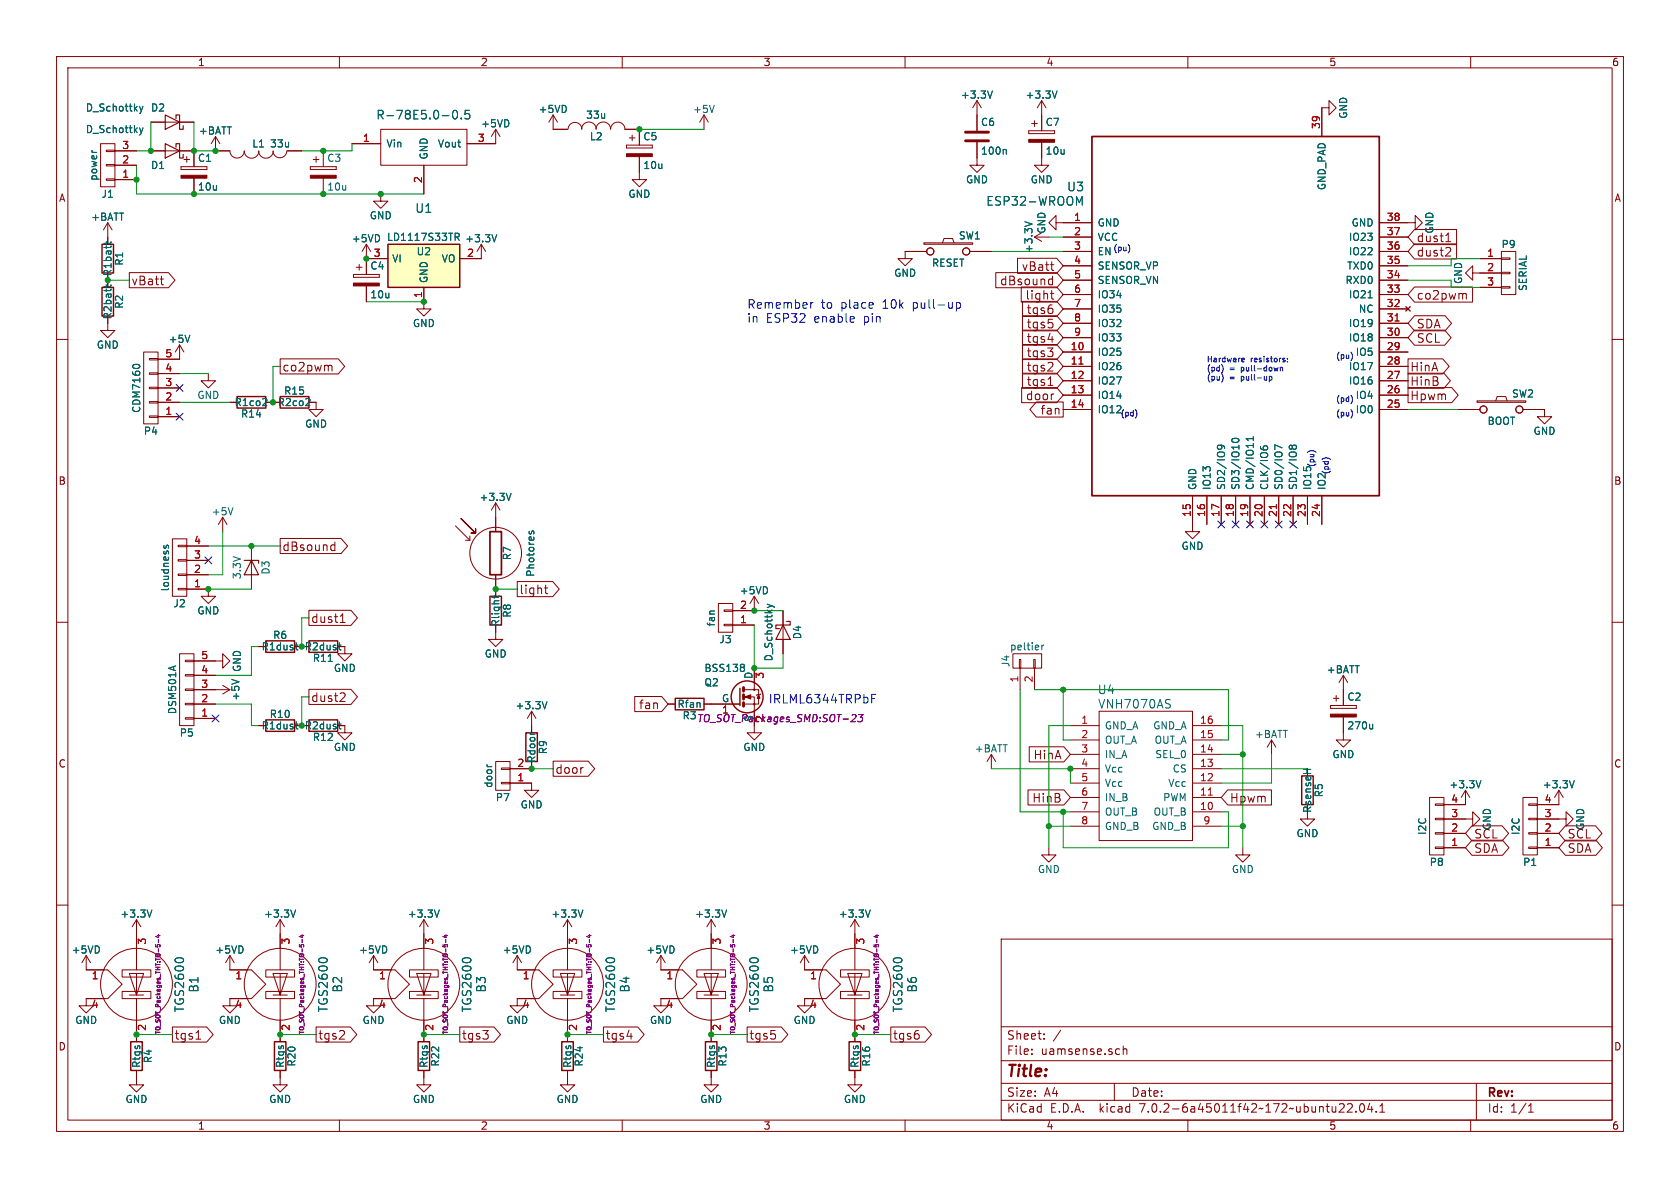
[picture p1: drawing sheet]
<svg xmlns="http://www.w3.org/2000/svg" width="297mm" height="210mm" viewBox="0 0 297 210" stroke-linecap="round" stroke-linejoin="round" font-family="sans-serif">
<g fill="none" stroke="#840000" stroke-width=".18">
<path d="M10 10h277v190h-277zM12 12h273v186h-273zM60 10v2M110 10v2M160 10v2M172.7 17.8v5.3M172.7 17.8l-.7 1.3M172.7 17.8l.8 1.3M184.1 17.8l-.7 1.3M184.1 17.8v5.3M184.1 17.8l.8 1.3M210 10v2"/>
<path d="M234.9 19.1v1.2l1.3-1.2-1.3-1.3v1.3h-1.2v5M260 10v2M17.8 25.4h2.5v7.6h-2.5zM18.8 26.5h1.5v.3h-1.5zM18.8 29.1h1.5v.2h-1.5zM18.8 31.6h1.5v.3h-1.5zM19 39.4v3.8M19 39.4l-.7 1.2M19 39.4l.8 1.2M20.3 26.7h3.8M20.3 31.8h3.8M20.3 29.2h3.8"/>
<path d="M26.7 21.6h7.6M26.7 26.7h7.6v2.8M32 29.5v.5zM32 30h4.6zM32 29.5h4.6zM32.5 28.2h1M33 27.7v1M34.3 31.5v2.8M36.6 29.5v.5zM38.1 24.1l-.8 1.3M38.1 24.1v2.6h2.5M38.1 24.1l.8 1.3"/>
<path d="M40.7 26.7a1.26 1.26 0 0 0 1.2 1.2 1.26 1.26 0 0 0 1.3-1.2M43.2 26.7a1.28 1.28 0 0 0 1.3 1.3 1.28 1.28 0 0 0 1.3-1.3M45.7 26.7a1.28 1.28 0 0 0 1.3 1.3 1.28 1.28 0 0 0 1.3-1.3 1.19 1.19 0 0 0 1.2 1.2 1.19 1.19 0 0 0 1.2-1.2M50.8 26.7h2.5M54.9 29.5v.5zM54.9 30h4.5zM54.9 29.5h4.5zM55.4 28.2h1M55.9 27.7v1M57.1 26.7v2.8M57.1 31.5v2.8M59.4 29.5v.5z"/>
<path d="M62.2 25.4h5.1M67.3 22.9h15.2v6.3h-15.2zM67.3 34.3v1.3h1.3l-1.3 1.2-1.3-1.2h1.3M74.9 29.2v5.1M87.6 22.9v2.5h-5.1M87.6 22.9l-.7 1.2M87.6 22.9l.8 1.2M97.8 20.3v2.6h2.5M97.8 20.3l-.8 1.3M97.8 20.3l.8 1.3M100.4 22.8a1.21 1.21 0 0 1 1.2-1.2 1.21 1.21 0 0 1 1.2 1.2M102.8 22.8a1.27 1.27 0 0 1 1.3-1.2 1.27 1.27 0 0 1 1.3 1.2 1.3 1.3 0 0 1 1.3-1.2 1.3 1.3 0 0 1 1.2 1.2 1.26 1.26 0 0 1 1.3-1.2 1.26 1.26 0 0 1 1.3 1.2"/>
<path d="M110.5 22.9h2.5v2.8M110.7 25.7v.5zM110.7 26.2h4.6zM110.7 25.7h4.6zM111.3 24.4h1M111.8 23.9v1M113 27.7v4.1h1.3l-1.3 1.2-1.2-1.2h1.2M115.3 25.7v.5zM124.5 20.3l-.8 1.3M124.5 20.3v2.6M124.5 20.3l.7 1.3M172.7 25.1v4.1h1.3l-1.3 1.3-1.3-1.3h1.3"/>
<path d="M181.9 23.1v.5zM181.9 23.6h4.5zM181.9 23.1h4.5zM182.4 21.8h1M182.9 21.3v1.1M184.1 25.1v4.1h1.3l-1.3 1.3-1.2-1.3h1.2M186.4 23.1v.5zM186.7 39.4v-1.3l-1.3 1.3 1.3 1.2v-1.2h6.3M243.8 39.4h6.4v-1.3l1.3 1.3-1.3 1.2v-1.2M10 60h2M19 55.9v2.5h1.3l-1.3 1.3-1.2-1.3h1.2M19 48.3v2.5"/>
<path d="M22.9 48.2h6.9l1.1 1.3-1.1 1.4h-6.9zM28.3 49.3h.6M28.8 50.3h.1M62.5 48.5v.5zM62.5 49h4.6zM62.5 48.5h4.6zM63 47.2h1M63.5 46.7v1.1M64.8 43.2l-.8 1.3M64.8 43.2v5.3M64.8 50.5v2.8M64.8 43.2l.7 1.3"/>
<path d="M64.8 45.7h3.8M67.1 48.5v.5zM74.9 50.8v3.8h1.3l-1.3 1.3-1.2-1.3h1.2M85.1 43.2v2.5h-3.8M85.1 43.2l-.8 1.3M85.1 43.2l.8 1.3M163.3 42.9h8.7v.3h-8.7zM163.8 44.5h-3.8v1.2h1.3l-1.3 1.3-1.3-1.3h1.3M166.6 42.9l.3-.7h1.5l.3 .7M171.4 44.5h3.9M176 48.2h10.8l1.2 1.3-1.2 1.4h-10.8zM179.9 45.7h6.9l1.2 1.3-1.2 1.3h-6.9z"/>
<path d="M180.5 50.7h6.3l1.2 1.4-1.2 1.3h-6.3zM180.8 53.3h6l1.2 1.3-1.2 1.3h-6zM180.8 55.8h6l1.2 1.4-1.2 1.3h-6zM180.8 58.4h6l1.2 1.3-1.2 1.3h-6zM182.9 41.9h2.5M182.9 41.9l1.2 .8M184.1 41.1l-1.2 .8M185.3 60h.9M185.6 49.3l.5 .1M185.7 51.9h.6M185.7 46.8h.6M185.9 51.4v1.3l.4 .2"/>
<path d="M186 47.7l.3 .1M186.1 50.3h-.5M186.1 48.8v1.5M186.1 54.6v.7M186.1 57.2v.6M188 44.5h5M188 41.9h5M188 59.7h5M188 57.2h5M188 54.6h5M188 52.1h5M188 49.5h5"/>
<path d="M188 47h5M243.8 44.5h5.1M243.8 41.9h5.1M243.8 59.7h5.1M243.8 57.2h5.1M243.8 54.6h5.1M243.8 52.1h5.1M243.8 49.5h5.1M243.8 47h5.1M248.5 54.2l.8 .8M249.3 54.2l-.8 .8M250.1 43.1h7.4v2.7h-7.4l-1.2-1.3z"/>
<path d="M250.1 55.8h5.4l1.1 1.4-1.1 1.3h-5.4l-1.2-1.3zM250.1 40.6h7.4v2.6h-7.4l-1.2-1.3zM250.1 50.7h10.2v2.7h-10.2l-1.2-1.3zM250.1 58.4h5.3l1.1 1.3-1.1 1.3h-5.3l-1.2-1.3zM255.6 42.7h.9M255.9 41.4l.1-.2v1.5M256.2 43.7l.3 .3-.1 .4-.9 .9h1M258.8 51.9h.4v.2v.8M260.3 48.3v-1.3l-1.2 1.3 1.2 1.2v-1.2h5.1M261.6 45.7h3.8M261.6 50.8h3.8M265.4 50.7h1.6v.2h-1.6z"/>
<path d="M265.4 48.1h1.6v.3h-1.6zM265.4 45.6h1.6v.2h-1.6zM265.4 44.5h2.6v7.6h-2.6zM285 60h2M25.4 62.2h2.5v12.7h-2.5zM26.4 63.4h1.5v.2h-1.5zM26.4 65.9h1.5v.3h-1.5zM26.4 68.5h1.5v.2h-1.5zM26.4 71h1.5v.2h-1.5zM26.4 73.5h1.5v.3h-1.5zM27.9 73.7h3.8M27.9 71.1h3.8"/>
<path d="M27.9 68.6h3.8M27.9 66h3.8M31.7 61v2.5h-3.8M31.7 61l-.7 1.2M31.7 61l.8 1.2M36.8 66v1.3h1.3l-1.3 1.3-1.2-1.3h1.2M40.6 71.1h1.3M47 71.1h2.5M49.5 63.4h10.3l1.1 1.4-1.1 1.3h-10.3zM54.6 71.1h1.3v1.3h1.2l-1.2 1.3-1.3-1.3h1.3M58.3 64.6h.2l.2 .2v.8M180.6 68.5h6.2l1.2 1.4-1.2 1.3h-6.2z"/>
<path d="M180.8 66h6l1.2 1.3-1.2 1.3h-6zM180.8 63.4h6l1.2 1.4-1.2 1.3h-6zM180.8 60.9h6l1.2 1.3-1.2 1.4h-6zM183.2 71.1h4.8v2.6h-4.8l-1.1-1.3zM185.2 65.6h.9M185.2 61.5h.9l-.5 .6M185.3 68.1h.8M186.1 64.2v.5M186.1 62.2v.7M186.1 69.6h.2M188 62.2h5M188 64.8h5"/>
<path d="M188 67.3h5M188 69.9h5M188 72.4h5M243.8 62.2h5.1M243.8 64.8h5.1M243.8 67.3h5.1M243.8 69.9h5.1M243.8 72.4h5.1M248.9 66h6.4l1.1 1.3-1.1 1.3h-6.4zM248.9 68.5h7.7l1.2 1.4-1.2 1.3h-7.7zM248.9 63.4h6.2l1.1 1.4-1.1 1.3h-6.2zM257.8 72.4h3.8"/>
<path d="M261.1 70.9h8.6v.2h-8.6zM264.4 70.9l.3-.8h1.5l.2 .8M269.2 72.4h3.8v1.3h1.3l-1.3 1.2-1.2-1.2h1.2M30.5 95.3h2.5v10.1h-2.5zM31.5 96.4h1.5v.2h-1.5zM31.5 98.9h1.5v.3h-1.5zM33 99.1h3.8M33 96.5h3.8M39.4 91.4l-.8 1.3M39.4 91.4v2.6M39.4 91.4l.7 1.3M44.4 96.5v7.6"/>
<path d="M49.5 95.2h10.8l1.1 1.3-1.1 1.4h-10.8zM58.8 96.3l.4 .1M59.2 95.8v1.5M59.2 97.3h-.4M80.5 93l2.6 2.5M81.5 91.7l2.6 2.5M82.3 95.5h.8M83.1 94.7v.8M83.3 94.2h.8M84.1 93.5v.7M87.6 88.9v5.1M87.6 88.9l-.7 1.3"/>
<path d="M87.6 88.9l.8 1.3M210.8 87.6v6.4h1.3l-1.3 1.3-1.3-1.3h1.3M213.4 87.6v5.1M215.9 87.6v5.1M218.4 87.6v5.1M221 87.6v5.1M223.5 87.6v5.1M226.1 87.6v5.1M228.6 87.6v5.1M231.1 87.6v5.1M233.7 87.6v5.1M10 110h2"/>
<path d="M31.5 101.5h1.5v.2h-1.5zM31.5 104h1.5v.3h-1.5zM31.7 115.6h2.6v12.7h-2.6zM32.8 116.7h1.5v.3h-1.5zM32.8 119.3h1.5v.2h-1.5zM33 104.1h3.8v1.3h1.3l-1.3 1.3-1.2-1.3h1.2M33 101.6h3.8M34.3 116.8h5.1v-1.2l1.2 1.2-1.2 1.3v-1.3M34.3 119.4h3.8M45.7 114.3h1.3M52.1 114.3h2.5M54.6 107.9h7.4l1.2 1.3-1.2 1.4h-7.4z"/>
<path d="M59.7 114.3h1.3v1.3h1.2l-1.2 1.2-1.3-1.2h1.3M60.1 110h.9M60.4 108.7l.2-.2v1.5M87.6 110.5v2.5h1.3l-1.3 1.3-1.2-1.3h1.2M87.6 101.6v3.8M91.4 102.8h6.3l1.2 1.3-1.2 1.4h-6.3zM96.2 103.9h.6M96.5 103.4v1.3l.3 .3M127 106.7h2.5v5.1h-2.5zM128 107.8h1.5v.3h-1.5zM128 110.4h1.5v.2h-1.5zM129.5 110.5h3.8"/>
<path d="M133.3 118.1v3.8h-1.7M133.3 105.4v2.6h-3.8M133.3 105.4l-.7 1.3M133.3 105.4l.8 1.3M138.4 108v7.6M179.1 115.6h5v2.5h-5zM180.2 116.6h.3v1.5h-.3zM180.3 118.1v3.8M182.8 116.6h.2v1.5h-.2zM182.9 118.1v3.8M237.5 119.4v5.3M237.5 119.4l-.8 1.3"/>
<path d="M237.5 119.4l.8 1.3M285 110h2M32.8 121.8h1.5v.2h-1.5zM32.8 124.3h1.5v.3h-1.5zM32.8 126.9h1.5v.2h-1.5zM34.3 121.9h6.3M34.3 127h3.8M34.3 124.5h3.8M39.4 121.2l1.2 .7M40.6 121.9l-1.2 .8M45.7 128.3h1.3M52.1 128.3h2.5"/>
<path d="M54.6 121.9h7.4l1.2 1.3-1.2 1.3h-7.4zM59.7 128.3h1.3v1.2h1.2l-1.2 1.3-1.3-1.3h1.3M60.7 122.5l.3 .3-.1 .3-.8 .9h.9M87.6 134.6h2.6v5.1h-2.6zM88.6 135.8h1.6v.2h-1.6zM88.6 138.3h1.6v.3h-1.6zM90.2 138.4h3.8v1.3h1.2l-1.2 1.3-1.3-1.3h1.3M94 125.7v3.8M94 134.6v1.3h-3.8M94 125.7l-.8 1.3M94 125.7l.7 1.3M97.8 134.6h6.2l1.1 1.3-1.1 1.3h-6.2z"/>
<path d="M112.2 123.1h4.8l1.1 1.4-1.1 1.3h-4.8zM118.1 124.5h1.3M124.5 124.5h6.3M131.6 124.5h1.7v5h1.3l-1.3 1.3-1.2-1.3h1.2M133.3 121.9h.8v2.6h-.8v-1.3h-1.7M134.5 122.7l-.8 .2M175.3 133.4l-.8 1.2M175.3 133.4v2.5M175.3 133.4l.7 1.2M181.7 139.6h6.4l1.1 1.4-1.1 1.3h-6.4zM182 132h6.1l1.1 1.4-1.1 1.3h-6.1zM189.2 128.3h5.1"/>
<path d="M189.2 138.4h5.1M189.2 135.9h5.1M189.2 133.4h5.1M189.2 130.8h5.1M194.3 125.7h16.5v22.9h-16.5zM210.8 128.3h5.1M210.8 138.4h5.1M210.8 135.9h5.1M210.8 133.4h5.1M210.8 130.8h5.1M217 139.6h7.8v2.7h-7.8l-1.1-1.3zM224.8 130.8l-.8 1.3"/>
<path d="M224.8 130.8v2.6M224.8 130.8l.8 1.3M231.1 135.9v1.3M235.2 124.7v.5zM235.2 125.2h4.6zM235.2 124.7h4.6zM235.7 123.4h1M236.2 122.9v1.1M237.5 126.7v4.1h1.3l-1.3 1.3-1.3-1.3h1.3M239.8 124.7v.5zM259.1 139.7v2.5h-3.8M259.1 139.7l-.8 1.3"/>
<path d="M259.1 139.7l.7 1.3M275.6 139.7v2.5h-3.8M275.6 139.7l-.8 1.3M275.6 139.7l.8 1.3M10 160h2M185.4 149.9v1.2h1.3l-1.3 1.3-1.3-1.3h1.3M189.2 143.5h5.1M189.2 141h5.1M189.2 146.1h5.1M210.8 143.5h5.1M210.8 141h5.1M210.8 146.1h5.1"/>
<path d="M219.7 149.9v1.2h1.3l-1.3 1.3-1.3-1.3h1.3M231.1 143.5v1.3h1.3l-1.3 1.3-1.2-1.3h1.2M252.7 141h2.6v10.1h-2.6zM253.7 142.1h1.6v.3h-1.6zM253.7 144.7h1.6v.2h-1.6zM253.7 147.2h1.6v.2h-1.6zM253.7 149.7h1.6v.3h-1.6zM255.3 144.8h5v-1.3l1.3 1.3-1.3 1.3v-1.3M255.3 149.9h3.8M255.3 147.3h3.8M260.2 146h5.4l1.1 1.3-1.1 1.4h-5.4l-1.1-1.4zM260.2 148.5h5.4l1.2 1.4-1.2 1.3h-5.4l-1.1-1.3z"/>
<path d="M269.2 141h2.6v10.1h-2.6zM270.3 142.1h1.5v.3h-1.5zM270.3 144.7h1.5v.2h-1.5zM270.3 147.2h1.5v.2h-1.5zM270.3 149.7h1.5v.3h-1.5zM271.8 144.8h5.1v-1.3l1.2 1.3-1.2 1.3v-1.3M271.8 149.9h3.8M271.8 147.3h3.8M276.7 146h5.4l1.1 1.3-1.1 1.4h-5.4l-1.1-1.4zM276.7 148.5h5.4l1.2 1.4-1.2 1.3h-5.4l-1.1-1.3zM285 160h2M15.2 168.9v2.6h3.8l2.6 2.5-2.6 2.5h-3.8v1.3h1.3l-1.3 1.3-1.2-1.3h1.2"/>
<path d="M15.2 168.9l-.7 1.3M15.2 168.9l.8 1.3M21.6 171.5h5.1v1.2h-5.1zM21.6 175.3h5.1v1.2h-5.1zM22.9 175.9h2.5M24.1 172.1v3.8l-1.2-3.8h2.5l-1.3 3.8M24.1 162.6v8.9M24.1 176.5v7.7M24.1 162.6l-.7 1.2M24.1 162.6l.8 1.2M40.6 168.9v2.6h3.8l2.6 2.5-2.6 2.5h-3.8v1.3h1.3l-1.3 1.3-1.2-1.3h1.2M40.6 168.9l-.7 1.3"/>
<path d="M40.6 168.9l.8 1.3M47 171.5h5.1v1.2h-5.1zM47 175.3h5.1v1.2h-5.1zM48.3 175.9h2.5M49.5 172.1v3.8l-1.2-3.8h2.5l-1.3 3.8M49.5 162.6v8.9M49.5 176.5v7.7M49.5 162.6l-.7 1.2M49.5 162.6l.8 1.2M66 168.9v2.6h3.8l2.6 2.5-2.6 2.5h-3.8v1.3h1.3l-1.3 1.3-1.2-1.3h1.2M66 168.9l-.7 1.3M66 168.9l.8 1.3"/>
<path d="M72.4 171.5h5.1v1.2h-5.1zM72.4 175.3h5.1v1.2h-5.1zM73.7 175.9h2.5M74.9 172.1v3.8l-1.2-3.8h2.5l-1.3 3.8M74.9 162.6v8.9M74.9 176.5v7.7M74.9 162.6l-.7 1.2M74.9 162.6l.8 1.2M91.4 168.9v2.6h3.8l2.6 2.5-2.6 2.5h-3.8v1.3h1.3l-1.3 1.3-1.2-1.3h1.2M91.4 168.9l-.7 1.3M91.4 168.9l.8 1.3M97.8 171.5h5.1v1.2h-5.1z"/>
<path d="M97.8 175.3h5.1v1.2h-5.1zM99.1 175.9h2.5M100.3 172.1v3.8l-1.2-3.8h2.5l-1.3 3.8M100.3 162.6v8.9M100.3 176.5v7.7M100.3 162.6l-.7 1.2M100.3 162.6l.8 1.2M116.8 168.9v2.6h3.8l2.6 2.5-2.6 2.5h-3.8v1.3h1.3l-1.3 1.3-1.2-1.3h1.2M116.8 168.9l-.7 1.3M116.8 168.9l.8 1.3M123.2 171.5h5.1v1.2h-5.1zM123.2 175.3h5.1v1.2h-5.1z"/>
<path d="M124.5 175.9h2.5M125.7 172.1v3.8l-1.2-3.8h2.5l-1.3 3.8M125.7 162.6v8.9M125.7 176.5v7.7M125.7 162.6l-.7 1.2M125.7 162.6l.8 1.2M142.2 168.9v2.6h3.8l2.6 2.5-2.6 2.5h-3.8v1.3h1.3l-1.3 1.3-1.2-1.3h1.2M142.2 168.9l-.7 1.3M142.2 168.9l.8 1.3M148.6 171.5h5.1v1.2h-5.1zM148.6 175.3h5.1v1.2h-5.1zM149.9 175.9h2.5"/>
<path d="M151.1 172.1v3.8l-1.2-3.8h2.5l-1.3 3.8M151.1 162.6v8.9M151.1 176.5v7.7M151.1 162.6l-.7 1.2M151.1 162.6l.8 1.2M177 166h108v32h-108zM24.1 189.2v2.6h1.3l-1.3 1.2-1.2-1.2h1.2M30.5 181.5h6l1.2 1.4-1.2 1.3h-6zM34.6 183.7h.9M49.5 189.2v2.6h1.3l-1.3 1.2-1.2-1.2h1.2M55.9 181.5h6l1.2 1.4-1.2 1.3h-6zM60 198v2"/>
<path d="M74.9 189.2v2.6h1.3l-1.3 1.2-1.2-1.2h1.2M81.3 181.5h6l1.2 1.4-1.2 1.3h-6zM100.3 189.2v2.6h1.3l-1.3 1.2-1.2-1.2h1.2M106.7 181.5h6l1.2 1.4-1.2 1.3h-6zM110 198v2M110.8 183.2h1M125.7 189.2v2.6h1.3l-1.3 1.2-1.2-1.2h1.2M132.1 181.5h6l1.2 1.4-1.2 1.3h-6zM151.1 189.2v2.6h1.3l-1.3 1.2-1.2-1.2h1.2M157.5 181.5h6l1.2 1.4-1.2 1.3h-6zM160 198v2M177 194.5h108"/>
<path d="M177 191.5h108M177 187.5h108M177 181.5h108M182.4 186.3v.1M182.4 185.5v.1M184.6 183.6v.1M184.6 182.8v.1M197 191.5v3M198.6 184.9v1.5M198.6 185.5l.2-.1 .3 .1 .1 .9M210 198v2M237.5 195.2l.1 .2v.3l-.9 .9h.9"/>
<path d="M238.2 195.2l.6-.1 .2 .1 .1 .3-1 1.1h1M239.7 196.5v.1M240.5 195.2l.2-.1a.81 .81 0 0 1 .6 .6 .81 .81 0 0 1-.3 .8l-.1 .1a.81 .81 0 0 1-.4-1.4zM242.1 195l-.3 1.1h.9M242.5 195.6v1M243.3 196.5v.1M243.9 196.6h.9M243.9 195.5l.5-.4v1.5M260 198v2M261 191.5v6.5M270.2 196.6h.9M270.2 195.5l.4-.4v1.5"/>
<circle cx="164.5" cy="44.4" r=".63"/>
<circle cx="170.8" cy="44.4" r=".63"/>
<circle cx="262.3" cy="72.4" r=".63"/>
<circle cx="268.6" cy="72.4" r=".63"/>
<circle cx="87.6" cy="97.8" r="4.6"/>
<circle cx="133.3" cy="124.5" r=".13"/>
<circle cx="133.3" cy="121.9" r=".13"/>
<circle cx="24.1" cy="174" r="6.3"/>
<circle cx="49.5" cy="174" r="6.3"/>
<circle cx="74.9" cy="174" r="6.3"/>
<circle cx="100.3" cy="174" r="6.3"/>
<circle cx="125.7" cy="174" r="6.3"/>
<circle cx="151.1" cy="174" r="6.3"/>
</g>
<g fill="#840000" stroke="#840000" stroke-width=".18">
<path d="M62.5 50h4.6v.5h-4.6z"/>
<path d="M110.7 27.2h4.6v.5h-4.6z"/>
<path d="M181.9 24.6h4.5v.5h-4.5z"/>
<path d="M235.2 126.2h4.6v.5h-4.6z"/>
<path d="M134.1 122.8l.3 .6h-.5z"/>
<path d="M131.7 123.2l1-.4v.8z"/>
<path d="M54.9 31h4.5v.5h-4.5z"/>
<path d="M32 31h4.6v.5h-4.6z"/>
</g>
<g fill="none" stroke="#840000" stroke-width=".25">
<path d="M18 43.2h2.1v5.1h-2.1zM18 50.8h2.1v5.1h-2.1zM68.6 43.2h12.7v7.6h-12.7zM41.9 70.1h5.1v2h-5.1zM49.5 70.1h5.1v2h-5.1zM47 113.3h5.1v2h-5.1zM54.6 113.3h5.1v2h-5.1zM86.6 105.4h2v5.1h-2zM47 127.3h5.1v2h-5.1zM54.6 127.3h5.1v2h-5.1zM93 129.5h2v5.1h-2zM119.4 123.4h5.1v2.1h-5.1z"/>
<path d="M130.8 121.7v3M230.1 137.2h2.1v5h-2.1zM23.1 184.2h2v5h-2zM48.5 184.2h2v5h-2zM73.9 184.2h2v5h-2zM99.3 184.2h2v5h-2zM124.7 184.2h2v5h-2zM150.1 184.2h2v5h-2z"/>
<circle cx="132.1" cy="123.2" r="2.82"/>
</g>
<g fill="none" stroke="#840084" stroke-width=".18">
<path d="M151.3 126.4v.3M151.8 126.3h.8l-.5 .5 .3 .1v.6l-.2 .1-.5-.1M27.8 165.4h.5M28 166v.6M28 165.3v.4l-.5-.2M53.2 165.4h.5M53.4 166v.6M53.4 165.3v.4l-.5-.2M78.6 165.4h.5M78.8 166v.6M78.8 165.3v.4l-.5-.2M104 165.4h.5"/>
<path d="M104.2 166v.6M104.2 165.3v.4l-.5-.2M129.4 165.4h.5M129.6 166v.6M129.6 165.3v.4l-.5-.2M154.8 165.4h.5M155 166v.6M155 165.3v.4l-.5-.2"/>
</g>
<path d="M68.6 43.2h12.7v7.6h-12.7z" fill="#ffffc2" stroke="#ffffc2" stroke-width=".18"/>
<g fill="none" stroke="#006464" stroke-width=".18">
<path d="M24.7 18.8l.3 .8M25 19.6l-.3 .5M25.3 18.8l-.3 .8M80.2 19.6l.2-.1a.83 .83 0 0 1 .6 .6 .83 .83 0 0 1-.3 .9h-.2a.83 .83 0 0 1-.6-.6 .83 .83 0 0 1 .3-.8zM83 19.5h-.7l-.1 .7 .2-.1 .5 .1 .2 .2-.1 .5-.2 .1-.6-.1M126.3 18.6l-.4 1.3M175.4 16.1l-.4 1.3M186.9 16.1l-.5 1.3M16.3 26.6v.1M24.7 22.6l.3 .8M25 23.4l-.3 .5M25.3 22.6l-.3 .8"/>
<path d="M81.5 20.9v.1M177.7 26.4l.2 .2v.7M181.2 39.2l1.3 .4M190.3 34.7l.5 1.1 .5-1.1v1.6M18.8 42.7v.5M18.8 50.3v.5M19.6 42.7l-.1 .3h-1.1M19.6 50.3l-.1 .3h-1.1M33.6 59.3l-.5 1.2M80.5 41.2h.4l.3 .3-.1 .3-.6 .1M80.8 41.9l.4 .6M87.8 41.5l-.4 1.3"/>
<path d="M241.9 52.7h.7M23.5 64.6l.4-.2 .8 .2M47.1 70.5l.1 .2-.1 .3-.7 .7h.8M54.7 70.5l.1 .2-.1 .3-.7 .7h.8M215.3 79.3l-.1-.4 .1-.1a.84 .84 0 0 1 1.2 .3v.2M215.8 78.7l.2 .2-.1 .4M217.9 77.6a.68 .68 0 0 1 1.1 .3 .72 .72 0 0 1-1.2-.1zM221.6 77.2v.7M221.6 77.5h-1.3l.4 .4M222.8 78.9l.1 .4M223.3 79.3v-.2l.3-.3 .4 .1 .1 .4M226.6 79.2l-1.2-.6v.9"/>
<path d="M228.5 78.9l-.3-.2-.2 .1-.1 .1 .1 .4M228.5 78.9l.2-.2 .4 .1 .1 .1-.1 .4M228.5 79.2l-.1 .1M228.5 78.9v.3M228.5 79.2v.1M29 96.4v.3l.1 .2h.2l.1-.5h.3v.5M41.2 89.7l-.4 1.3M90.4 87.2l-.5 1.3M93.6 93.9l-.1 .3 .2 .2M93.8 94.4l.3-.5 .3 .1-.1 .4M52.2 114h.5M52.4 114.7l.3 .2"/>
<path d="M59.8 114h.5M60 114.7l.3 .2M87.4 105.3v.5M88.2 105.3l-.2 .3h-1.1M131.5 117.5l.1 .2-.1 .2M131.5 118l.1 .5M135.6 106.8l.9 .3M136.5 107.1l-.9 .3M136.5 107.1l.4 .3M184.2 114v.9M184.5 114l-.3 .3M41 120.1l1.2 .4"/>
<path d="M52.2 128h.5M52.4 128.7l.3 .2M59.8 128h.5M60 128.7l.3 .2M86.1 135.2v.1M93.7 129.4v.2M96.7 124l-.4 1.3M206.7 123.6l.2 .1M206.8 124.5l.1 .2-.1 .4M242.7 128v.9M242.7 128.7l-.2 .2M261.8 138l-.4 1.3"/>
<path d="M278.3 138l-.4 1.3M26.9 160.9l-.5 1.2M52.3 160.9l-.5 1.2M77.7 160.9l-.5 1.2M103.1 160.9l-.5 1.2M128.5 160.9l-.5 1.2M153.9 160.9l-.5 1.2"/>
</g>
<path d="M29.2 20.3l2.5 1.3-2.5 1.3zM29.2 25.4l2.5 1.3-2.5 1.2zM31.1 21v-.7h.6v2.6h.7v-.7M31.1 26v-.6h.6v2.5h.7v-.6M43.2 99.1h2.5v.5M44.4 99.1l1.3 2.5h-2.5zM138.4 110.5l1.3 2.5h-2.5zM139.1 109.9h.6v.6h-2.5v.6h.6" fill="none" stroke="#840000" stroke-width=".2"/>
<path d="M170.7 24.9h4.1M170.7 23.4h4.1M131.4 121.5v.7M131.4 122.8v.8M131.4 124.2v.6" fill="none" stroke="#840000" stroke-width=".51"/>
<path d="M193 24.1h50.8v63.5h-50.8zM86.6 94h2v7.6h-2z" fill="none" stroke="#840000" stroke-width=".3"/>
<path d="M246.6 56.7h.7M190.7 64.4h.8M225.7 89.2v.7M213.6 140.6h.7" fill="none" stroke="#a90000" stroke-width=".18"/>
<g fill="none" stroke="#0000c2" stroke-width=".18">
<path d="M143.3 53.5v1M143.8 53.5l-.3 .1-.2 .2M150.8 55.9l.2 .4-.7 .2M150.9 56.9l-.1 .1M169.1 53.6l.4-.1 .3 .3v.4l-.1 .2h-.6M169.1 53.5v1.5M199.7 43.6v.7M201 72.8v.7M216.2 64.9v.6M216.2 66.5v.6M219.7 63.3l.3 .1v.2h-.5M220 63.9l-.3 .1"/>
<path d="M224.4 66.5v1M224.4 66.6l.3-.1 .2 .2-.1 .4h-.4M226 64.9l-.2 .7M226.3 64.9v.7M226.3 65h.4l.1 .6M227 63.6l.2 .2-.2 .2M227 63.3l.1 .1M227.6 63.9v.1M227.6 63.4v.1M231.6 79.7h.6M239.1 70.3v.2M239.1 62.7v.2"/>
<path d="M239.1 72.8v.3M239.1 70.7v.3M239.1 63.1v.2M239.1 73.3v.2M234.1 81h.7M154.1 123.5h.5M154.1 122.7h.7"/>
</g>
<g fill="none" stroke="#009600" stroke-width=".18">
<path d="M24.1 29.2v5.1h50.8M26.7 21.6v5.1h-2.6M34.3 21.6v5.1h3.8M62.2 25.4v1.3h-8.9M113 22.9h11.5M19 49.5h3.9M64.8 53.3h10.1M175.3 44.5h12.7M185.4 41.9h2.6M248.9 49.5h7.6v1.3h5.1M261.6 45.7h-5.1v1.3h-7.6M31.7 66h5.1"/>
<path d="M31.7 71.1h8.9M49.5 64.8h-1.2v6.3M248.9 72.4h8.9M36.8 96.5h12.7M39.4 94v7.6h-2.6M36.8 104.1h7.6M45.7 114.3h-1.3v5.1h-6.3M54.6 109.2h-1.3v5.1M87.6 104.1h3.8M133.3 108h5.1M133.3 110.5v7.6h5.1v-2.5M38.1 124.5h6.3v3.8h1.3"/>
<path d="M54.6 123.2h-1.3v5.1M94 135.9h3.8M175.3 135.9h13.9v2.5M180.3 121.9v21.6h8.9M182.9 121.9h34.3v8.9h-1.3M188 121.9v8.9h1.2M189.2 128.3h-3.8v21.6M215.9 133.4h3.8M215.9 128.3h3.8v21.6M215.9 135.9h15.2M224.8 133.4v5h-8.9M185.4 146.1h3.8"/>
<path d="M188 143.5v6.4h29.2v-6.4h-1.3M215.9 146.1h3.8M24.1 182.9h6.4M49.5 182.9h6.4M74.9 182.9h6.4M100.3 182.9h6.4M125.7 182.9h6.4M151.1 182.9h6.4"/>
</g>
<g fill="none" stroke="#000084" stroke-width=".18">
<path d="M31.1 73.1l1.3 1.2M31.1 68l1.3 1.2M32.4 73.1l-1.3 1.2M32.4 68l-1.3 1.2M36.2 98.5l1.2 1.2M37.4 98.5l-1.2 1.2M215.3 92.1l1.2 1.2M216.5 92.1l-1.2 1.2M217.8 92.1l1.2 1.2M219 92.1l-1.2 1.2M220.4 92.1l1.2 1.2M221.6 92.1l-1.2 1.2"/>
<path d="M222.9 92.1l1.2 1.2M224.1 92.1l-1.2 1.2M225.5 92.1l1.2 1.2M226.7 92.1l-1.2 1.2M228 92.1l1.2 1.2M229.2 92.1l-1.2 1.2M37.5 126.4l1.2 1.2M38.7 126.4l-1.2 1.2"/>
</g>
<g fill="#009600" stroke="#009600" stroke-width=".18">
<circle cx="188" cy="143.5" r=".46"/>
<circle cx="133.3" cy="118.1" r=".46"/>
<circle cx="188" cy="121.9" r=".46"/>
<circle cx="133.3" cy="108" r=".46"/>
<circle cx="24.1" cy="31.8" r=".46"/>
<circle cx="19" cy="49.5" r=".46"/>
<circle cx="34.3" cy="34.3" r=".46"/>
<circle cx="34.3" cy="26.7" r=".46"/>
<circle cx="48.3" cy="71.1" r=".46"/>
<circle cx="26.7" cy="26.7" r=".46"/>
<circle cx="38.1" cy="26.7" r=".46"/>
<circle cx="151.1" cy="182.9" r=".46"/>
<circle cx="125.7" cy="182.9" r=".46"/>
<circle cx="74.9" cy="182.9" r=".46"/>
<circle cx="100.3" cy="182.9" r=".46"/>
<circle cx="44.4" cy="96.5" r=".46"/>
<circle cx="53.3" cy="128.3" r=".46"/>
<circle cx="36.8" cy="104.1" r=".46"/>
<circle cx="53.3" cy="114.3" r=".46"/>
<circle cx="67.3" cy="34.3" r=".46"/>
<circle cx="57.1" cy="26.7" r=".46"/>
<circle cx="57.1" cy="34.3" r=".46"/>
<circle cx="113" cy="22.9" r=".46"/>
<circle cx="74.9" cy="53.3" r=".46"/>
<circle cx="64.8" cy="45.7" r=".46"/>
<circle cx="49.5" cy="182.9" r=".46"/>
<circle cx="24.1" cy="182.9" r=".46"/>
<circle cx="94" cy="135.9" r=".46"/>
<circle cx="87.6" cy="104.1" r=".46"/>
<circle cx="219.7" cy="133.4" r=".46"/>
<circle cx="219.7" cy="146.1" r=".46"/>
<circle cx="185.4" cy="146.1" r=".46"/>
<circle cx="189.2" cy="135.9" r=".46"/>
</g>
<text font-size="2.8" fill="#840000" x="178" y="190.8">Title:</text>
<g font-size="2.1" fill="#006464">
<text x="66.5" y="21.3">R-78E5.0-0.5</text>
<text x="188.6" y="34">U3</text>
<text x="73.4" y="37.8">U1</text>
<text x="174.3" y="36.5">ESP32-WROOM</text>
<text x="194" y="122.9">U4</text>
<text x="194.1" y="125.4">VNH7070AS</text>
<text x="32.7" y="179" transform="rotate(-90 32.7 179)">TGS2600</text>
<text x="35.2" y="175.5" transform="rotate(-90 35.2 175.5)">B1</text>
<text x="58.1" y="179" transform="rotate(-90 58.1 179)">TGS2600</text>
<text x="60.6" y="175.5" transform="rotate(-90 60.6 175.5)">B2</text>
<text x="83.5" y="179" transform="rotate(-90 83.5 179)">TGS2600</text>
<text x="86" y="175.5" transform="rotate(-90 86 175.5)">B3</text>
<text x="108.9" y="179" transform="rotate(-90 108.9 179)">TGS2600</text>
<text x="111.4" y="175.5" transform="rotate(-90 111.4 175.5)">B4</text>
<text x="134.3" y="179" transform="rotate(-90 134.3 179)">TGS2600</text>
<text x="136.8" y="175.5" transform="rotate(-90 136.8 175.5)">B5</text>
<text x="159.7" y="179" transform="rotate(-90 159.7 179)">TGS2600</text>
<text x="162.2" y="175.5" transform="rotate(-90 162.2 175.5)">B6</text>
</g>
<g font-size="2.1" fill="#840000">
<text x="250.4" y="45.5">dust2</text>
<text x="250.4" y="43">dust1</text>
<text x="23.2" y="50.6">vBatt</text>
<text x="176.7" y="50.6">dBsound</text>
<text x="180.6" y="48.1">vBatt</text>
<text x="181.2" y="53.1">light</text>
<text x="250.4" y="53.1">co2pwm</text>
<text x="181.4" y="55.7">tgs6</text>
<text x="181.4" y="58.2">tgs5</text>
<text x="250.4" y="58.2">SDA</text>
<text x="49.9" y="65.8">co2pwm</text>
<text x="181.4" y="65.8">tgs2</text>
<text x="181.4" y="60.8">tgs4</text>
<text x="181.4" y="63.3">tgs3</text>
<text x="249.3" y="65.8">HinA</text>
<text x="250.4" y="60.8">SCL</text>
<text x="181.3" y="70.9">door</text>
<text x="181.4" y="68.4">tgs1</text>
<text x="249.3" y="68.4">HinB</text>
<text x="249.3" y="70.9">Hpwm</text>
<text x="183.9" y="73.5">fan</text>
<text x="49.9" y="97.6">dBsound</text>
<text x="91.8" y="105.2">light</text>
<text x="55" y="110.3">dust1</text>
<text x="55" y="124.3">dust2</text>
<text x="112.9" y="125.5">fan</text>
<text x="98.2" y="137">door</text>
<text x="182.6" y="134.4">HinA</text>
<text x="182.4" y="142">HinB</text>
<text x="217.4" y="142">Hpwm</text>
<text x="260.6" y="148.4">SCL</text>
<text x="277.1" y="148.4">SCL</text>
<text x="260.6" y="150.9">SDA</text>
<text x="277.1" y="150.9">SDA</text>
<text x="30.9" y="183.9">tgs1</text>
<text x="56.3" y="183.9">tgs2</text>
<text x="81.7" y="183.9">tgs3</text>
<text x="107.1" y="183.9">tgs4</text>
<text x="132.5" y="183.9">tgs5</text>
<text x="157.9" y="183.9">tgs6</text>
<text x="178" y="183.9">Sheet:</text>
<text x="186.2" y="183.9">/</text>
<text x="178" y="186.6">File:</text>
<text x="184" y="186.6">uamsense.sch</text>
<text x="178" y="196.8">KiCad</text>
<text x="178" y="194">Size:</text>
<text x="184.6" y="194">A4</text>
<text x="185.7" y="196.8">E.D.A.</text>
<text x="194.4" y="196.8">kicad</text>
<text x="200" y="194">Date:</text>
<text x="201.5" y="196.8">7.0.2-6a45011f42~172~ubuntu22.04.1</text>
<text x="263" y="194.2">Rev:</text>
<text x="263" y="196.8">Id:</text>
<text x="267" y="196.8">1/1</text>
</g>
<g font-size="2.1" fill="#0000c2">
<text x="132.1" y="54.7">Remember</text>
<text x="132.1" y="57.2">in</text>
<text x="135.4" y="57.2">ESP32</text>
<text x="143.9" y="57.2">enable</text>
<text x="145.1" y="54.7">to</text>
<text x="148.6" y="54.7">place</text>
<text x="152.7" y="57.2">pin</text>
<text x="156" y="54.7">10k</text>
<text x="161.4" y="54.7">pull-up</text>
<text x="135.9" y="124.5">IRLML6344TRPbF</text>
</g>
<g font-size="1.8" fill="#840000">
<text x="35" y="11.8">1</text>
<text x="85" y="11.8">2</text>
<text x="135" y="11.8">3</text>
<text x="185" y="11.8">4</text>
<text x="235" y="11.8">5</text>
<text x="285" y="11.8">6</text>
<text x="10.4" y="35.8">A</text>
<text x="285.4" y="35.8">A</text>
<text x="10.3" y="85.8">B</text>
<text x="285.3" y="85.8">B</text>
<text x="10.3" y="135.8">C</text>
<text x="285.3" y="135.8">C</text>
<text x="232" y="143.8" transform="rotate(-90 232 143.8)">RsenseH</text>
<text x="10.3" y="185.8">D</text>
<text x="285.3" y="185.8">D</text>
<text x="35" y="199.8">1</text>
<text x="85" y="199.8">2</text>
<text x="135" y="199.8">3</text>
<text x="185" y="199.8">4</text>
<text x="235" y="199.8">5</text>
<text x="285" y="199.8">6</text>
</g>
<g font-size="1.8" fill="#006464">
<text x="169.8" y="17.6">+3.3V</text>
<text x="181.2" y="17.6">+3.3V</text>
<text x="15.1" y="19.9">D_Schottky</text>
<text x="15.1" y="23.7">D_Schottky</text>
<text x="26.6" y="19.9">D2</text>
<text x="35.1" y="23.9">+BATT</text>
<text x="85" y="22.7">+5VD</text>
<text x="95.2" y="20.1">+5VD</text>
<text x="103.6" y="21.1">33u</text>
<text x="122.5" y="20.1">+5V</text>
<text x="173.4" y="22.4">C6</text>
<text x="184.8" y="22.4">C7</text>
<text x="238.3" y="21" transform="rotate(-90 238.3 21)">GND</text>
<text x="34.9" y="28.8">C1</text>
<text x="44.5" y="26.2">L1</text>
<text x="47.7" y="26.2">33u</text>
<text x="57.8" y="28.8">C3</text>
<text x="68.3" y="26.2">Vin</text>
<text x="75.8" y="28.2" transform="rotate(-90 75.8 28.2)">GND</text>
<text x="77.3" y="26.2">Vout</text>
<text x="104.2" y="25">L2</text>
<text x="113.7" y="25">C5</text>
<text x="173.4" y="27.5">100n</text>
<text x="184.8" y="27.5">10u</text>
<text x="17.3" y="32" transform="rotate(-90 17.3 32)">power</text>
<text x="17.9" y="35.1">J1</text>
<text x="26.6" y="30">D1</text>
<text x="34.9" y="33.8">10u</text>
<text x="57.8" y="33.8">10u</text>
<text x="111" y="35.1">GND</text>
<text x="113.7" y="30">10u</text>
<text x="170.7" y="32.6">GND</text>
<text x="182.2" y="32.6">GND</text>
<text x="234.5" y="33.7" transform="rotate(-90 234.5 33.7)">GND_PAD</text>
<text x="16.1" y="39.2">+BATT</text>
<text x="65.3" y="38.9">GND</text>
<text x="185" y="41.4" transform="rotate(-90 185 41.4)">GND</text>
<text x="194.1" y="40.2">GND</text>
<text x="238.8" y="40.2">GND</text>
<text x="253.6" y="41.4" transform="rotate(-90 253.6 41.4)">GND</text>
<text x="21.9" y="47" transform="rotate(-90 21.9 47)">R1</text>
<text x="62.1" y="43">+5VD</text>
<text x="65.4" y="47.8">C4</text>
<text x="68.4" y="42.7">LD1117S33TR</text>
<text x="69.3" y="46.5">VI</text>
<text x="73.6" y="45.3">U2</text>
<text x="78" y="46.5">VO</text>
<text x="82.2" y="43">+3.3V</text>
<text x="164.7" y="47.3">RESET</text>
<text x="169.5" y="42.5">SW1</text>
<text x="182.7" y="44.8" transform="rotate(-90 182.7 44.8)">+3.3V</text>
<text x="194.1" y="42.7">VCC</text>
<text x="194.1" y="45.3">EN</text>
<text x="194.1" y="47.8">SENSOR_VP</text>
<text x="238" y="47.8">TXD0</text>
<text x="238.3" y="45.3">IO22</text>
<text x="238.3" y="42.7">IO23</text>
<text x="265.4" y="44">P9</text>
<text x="19.9" y="48.9" transform="rotate(-90 19.9 48.9)">R1batt</text>
<text x="65.4" y="52.9">10u</text>
<text x="75.8" y="50" transform="rotate(-90 75.8 50)">GND</text>
<text x="158" y="49.1">GND</text>
<text x="194.1" y="50.4">SENSOR_VN</text>
<text x="194.1" y="52.9">IO34</text>
<text x="237.7" y="50.4">RXD0</text>
<text x="238.3" y="52.9">IO21</text>
<text x="258.6" y="50.3" transform="rotate(-90 258.6 50.3)">GND</text>
<text x="270.1" y="51.5" transform="rotate(-90 270.1 51.5)">SERIAL</text>
<text x="19.9" y="56.5" transform="rotate(-90 19.9 56.5)">R2batt</text>
<text x="21.9" y="54.6" transform="rotate(-90 21.9 54.6)">R2</text>
<text x="72.9" y="58">GND</text>
<text x="194.1" y="55.4">IO35</text>
<text x="194.1" y="58">IO32</text>
<text x="238.3" y="58">IO19</text>
<text x="240.1" y="55.4">NC</text>
<text x="17.1" y="61.8">GND</text>
<text x="29.8" y="60.8">+5V</text>
<text x="194.1" y="63.1">IO25</text>
<text x="194.1" y="65.6">IO26</text>
<text x="194.1" y="60.5">IO33</text>
<text x="238.3" y="65.6">IO17</text>
<text x="238.3" y="60.5">IO18</text>
<text x="239.6" y="63.1">IO5</text>
<text x="34.8" y="70.7">GND</text>
<text x="41.4" y="71.9">R1co2</text>
<text x="49" y="71.9">R2co2</text>
<text x="50.2" y="69.9">R15</text>
<text x="194.1" y="68.1">IO27</text>
<text x="194.1" y="70.7">IO14</text>
<text x="238.3" y="68.1">IO16</text>
<text x="239.6" y="70.7">IO4</text>
<text x="267.2" y="70.4">SW2</text>
<text x="25" y="73.1" transform="rotate(-90 25 73.1)">CDM7160</text>
<text x="25.4" y="77">P4</text>
<text x="42.5" y="74">R14</text>
<text x="53.9" y="75.8">GND</text>
<text x="194.1" y="73.2">IO12</text>
<text x="239.6" y="73.2">IO0</text>
<text x="262.9" y="75.2">BOOT</text>
<text x="271.1" y="77">GND</text>
<text x="84.7" y="88.7">+3.3V</text>
<text x="211.6" y="86.6" transform="rotate(-90 211.6 86.6)">GND</text>
<text x="214.2" y="86.6" transform="rotate(-90 214.2 86.6)">IO13</text>
<text x="216.7" y="86.6" transform="rotate(-90 216.7 86.6)">SD2/IO9</text>
<text x="219.3" y="86.6" transform="rotate(-90 219.3 86.6)">SD3/IO10</text>
<text x="221.8" y="86.6" transform="rotate(-90 221.8 86.6)">CMD/IO11</text>
<text x="224.3" y="86.6" transform="rotate(-90 224.3 86.6)">CLK/IO6</text>
<text x="226.9" y="86.6" transform="rotate(-90 226.9 86.6)">SD0/IO7</text>
<text x="229.4" y="86.6" transform="rotate(-90 229.4 86.6)">SD1/IO8</text>
<text x="232" y="86.6" transform="rotate(-90 232 86.6)">IO15</text>
<text x="234.5" y="86.6" transform="rotate(-90 234.5 86.6)">IO2</text>
<text x="37.4" y="91.2">+5V</text>
<text x="47.8" y="101.6" transform="rotate(-90 47.8 101.6)">D3</text>
<text x="90.5" y="99.1" transform="rotate(-90 90.5 99.1)">R7</text>
<text x="208.8" y="97.3">GND</text>
<text x="30" y="104.6" transform="rotate(-90 30 104.6)">loudness</text>
<text x="30.6" y="107.5">J2</text>
<text x="42.7" y="102.4" transform="rotate(-90 42.7 102.4)">3.3V</text>
<text x="94.6" y="102" transform="rotate(-90 94.6 102)">Photores</text>
<text x="130.7" y="105.2">+5VD</text>
<text x="34.8" y="108.8">GND</text>
<text x="48.2" y="113.1">R6</text>
<text x="88.5" y="110.8" transform="rotate(-90 88.5 110.8)">Rlight</text>
<text x="90.5" y="109.3" transform="rotate(-90 90.5 109.3)">R8</text>
<text x="126.6" y="110.8" transform="rotate(-90 126.6 110.8)">fan</text>
<text x="127.1" y="113.9">J3</text>
<text x="141.8" y="113.1" transform="rotate(-90 141.8 113.1)">D4</text>
<text x="42.7" y="118.8" transform="rotate(-90 42.7 118.8)">GND</text>
<text x="46.2" y="115.1">R1dust</text>
<text x="53.8" y="115.1">R2dust</text>
<text x="55.2" y="117.2">R11</text>
<text x="59" y="118.9">GND</text>
<text x="85.6" y="116.4">GND</text>
<text x="124.5" y="118.9">BSS138</text>
<text x="136.7" y="117" transform="rotate(-90 136.7 117)">D_Schottky</text>
<text x="178.5" y="115.1">peltier</text>
<text x="178.6" y="118" transform="rotate(-90 178.6 118)">J4</text>
<text x="234.5" y="119.2">+BATT</text>
<text x="42.5" y="123.9" transform="rotate(-90 42.5 123.9)">+5V</text>
<text x="91.1" y="125.5">+3.3V</text>
<text x="119.7" y="125.3">Rfan</text>
<text x="124.5" y="121.5">Q2</text>
<text x="127.6" y="124.2">G</text>
<text x="133.1" y="120.1" transform="rotate(-90 133.1 120.1)">D</text>
<text x="238.1" y="124">C2</text>
<text x="31.3" y="126.3" transform="rotate(-90 31.3 126.3)">DSM501A</text>
<text x="31.7" y="130.4">P5</text>
<text x="46.2" y="129.1">R1dust</text>
<text x="47.6" y="127.1">R10</text>
<text x="53.8" y="129.1">R2dust</text>
<text x="55.2" y="131.1">R12</text>
<text x="120.6" y="127.3">R3</text>
<text x="133.1" y="127.7" transform="rotate(-90 133.1 127.7)">S</text>
<text x="195.3" y="129.1">GND_A</text>
<text x="195.3" y="131.6">OUT_A</text>
<text x="203.8" y="129.1">GND_A</text>
<text x="204" y="131.6">OUT_A</text>
<text x="221.8" y="130.6">+BATT</text>
<text x="238.1" y="129.1">270u</text>
<text x="59" y="132.9">GND</text>
<text x="94.8" y="134.9" transform="rotate(-90 94.8 134.9)">Rdoor</text>
<text x="96.8" y="133.4" transform="rotate(-90 96.8 133.4)">R9</text>
<text x="131.4" y="132.9">GND</text>
<text x="172.3" y="133.2">+BATT</text>
<text x="195.3" y="134.2">IN_A</text>
<text x="195.3" y="136.7">Vcc</text>
<text x="204.1" y="134.2">SEL_0</text>
<text x="207.2" y="136.7">CS</text>
<text x="235.5" y="134.2">GND</text>
<text x="87.2" y="139.3" transform="rotate(-90 87.2 139.3)">door</text>
<text x="87.6" y="141.8">P7</text>
<text x="92" y="143.1">GND</text>
<text x="195.3" y="139.3">Vcc</text>
<text x="195.3" y="141.8">IN_B</text>
<text x="205.5" y="141.8">PWM</text>
<text x="206.4" y="139.3">Vcc</text>
<text x="234" y="141" transform="rotate(-90 234 141)">R5</text>
<text x="256.2" y="139.5">+3.3V</text>
<text x="272.7" y="139.5">+3.3V</text>
<text x="195.3" y="144.3">OUT_B</text>
<text x="195.3" y="146.9">GND_B</text>
<text x="203.6" y="146.9">GND_B</text>
<text x="203.8" y="144.3">OUT_B</text>
<text x="229.1" y="148.1">GND</text>
<text x="252.3" y="147.7" transform="rotate(-90 252.3 147.7)">I2C</text>
<text x="263.7" y="146.8" transform="rotate(-90 263.7 146.8)">GND</text>
<text x="268.8" y="147.7" transform="rotate(-90 268.8 147.7)">I2C</text>
<text x="280.2" y="146.8" transform="rotate(-90 280.2 146.8)">GND</text>
<text x="183.4" y="154.5">GND</text>
<text x="217.7" y="154.5">GND</text>
<text x="252.7" y="153.2">P8</text>
<text x="269.2" y="153.2">P1</text>
<text x="21.2" y="162.4">+3.3V</text>
<text x="46.6" y="162.4">+3.3V</text>
<text x="72" y="162.4">+3.3V</text>
<text x="97.4" y="162.4">+3.3V</text>
<text x="122.8" y="162.4">+3.3V</text>
<text x="148.2" y="162.4">+3.3V</text>
<text x="12.6" y="168.7">+5VD</text>
<text x="38" y="168.7">+5VD</text>
<text x="63.4" y="168.7">+5VD</text>
<text x="88.8" y="168.7">+5VD</text>
<text x="114.2" y="168.7">+5VD</text>
<text x="139.6" y="168.7">+5VD</text>
<text x="13.2" y="181.2">GND</text>
<text x="38.6" y="181.2">GND</text>
<text x="64" y="181.2">GND</text>
<text x="89.4" y="181.2">GND</text>
<text x="114.8" y="181.2">GND</text>
<text x="140.2" y="181.2">GND</text>
<text x="25" y="188.8" transform="rotate(-90 25 188.8)">Rtgs</text>
<text x="27" y="188" transform="rotate(-90 27 188)">R4</text>
<text x="50.4" y="188.8" transform="rotate(-90 50.4 188.8)">Rtgs</text>
<text x="52.4" y="188.6" transform="rotate(-90 52.4 188.6)">R20</text>
<text x="75.8" y="188.8" transform="rotate(-90 75.8 188.8)">Rtgs</text>
<text x="77.8" y="188.6" transform="rotate(-90 77.8 188.6)">R22</text>
<text x="101.2" y="188.8" transform="rotate(-90 101.2 188.8)">Rtgs</text>
<text x="103.2" y="188.6" transform="rotate(-90 103.2 188.6)">R24</text>
<text x="126.6" y="188.8" transform="rotate(-90 126.6 188.8)">Rtgs</text>
<text x="128.6" y="188.6" transform="rotate(-90 128.6 188.6)">R13</text>
<text x="152" y="188.8" transform="rotate(-90 152 188.8)">Rtgs</text>
<text x="154" y="188.6" transform="rotate(-90 154 188.6)">R16</text>
<text x="22.1" y="195.1">GND</text>
<text x="47.5" y="195.1">GND</text>
<text x="72.9" y="195.1">GND</text>
<text x="98.3" y="195.1">GND</text>
<text x="123.7" y="195.1">GND</text>
<text x="149.1" y="195.1">GND</text>
</g>
<g font-size="1.8" fill="#a90000">
<text x="233.4" y="22.9" transform="rotate(-90 233.4 22.9)">39</text>
<text x="21.6" y="29">2</text>
<text x="21.6" y="26.4">3</text>
<text x="64.1" y="25.1">1</text>
<text x="84.4" y="25.1">3</text>
<text x="21.6" y="31.5">1</text>
<text x="74.7" y="32.4" transform="rotate(-90 74.7 32.4)">2</text>
<text x="189.8" y="39.1">1</text>
<text x="189.8" y="41.7">2</text>
<text x="245.1" y="41.7">37</text>
<text x="245.1" y="39.1">38</text>
<text x="66" y="45.5">3</text>
<text x="82.5" y="45.5">2</text>
<text x="189.8" y="44.2">3</text>
<text x="189.8" y="46.7">4</text>
<text x="245.1" y="46.7">35</text>
<text x="245.1" y="44.2">36</text>
<text x="262.9" y="45.5">1</text>
<text x="74.7" y="52.7" transform="rotate(-90 74.7 52.7)">1</text>
<text x="189.8" y="49.3">5</text>
<text x="189.8" y="51.8">6</text>
<text x="245.1" y="51.8">33</text>
<text x="245.1" y="49.3">34</text>
<text x="262.9" y="48">2</text>
<text x="262.9" y="50.5">3</text>
<text x="189.8" y="54.4">7</text>
<text x="189.8" y="56.9">8</text>
<text x="189.8" y="59.4">9</text>
<text x="245.1" y="59.4">30</text>
<text x="245.1" y="56.9">31</text>
<text x="245.1" y="54.4">32</text>
<text x="29.2" y="65.8">4</text>
<text x="29.2" y="63.2">5</text>
<text x="189.2" y="62">10</text>
<text x="189.2" y="64.5">11</text>
<text x="245.1" y="64.5">28</text>
<text x="245.1" y="62">29</text>
<text x="29.2" y="70.9">2</text>
<text x="29.2" y="68.3">3</text>
<text x="189.2" y="67.1">12</text>
<text x="189.2" y="69.6">13</text>
<text x="245.1" y="69.6">26</text>
<text x="245.1" y="67.1">27</text>
<text x="29.2" y="73.4">1</text>
<text x="189.2" y="72.1">14</text>
<text x="245.1" y="72.1">25</text>
<text x="210.6" y="91.4" transform="rotate(-90 210.6 91.4)">15</text>
<text x="213.1" y="91.4" transform="rotate(-90 213.1 91.4)">16</text>
<text x="215.6" y="91.4" transform="rotate(-90 215.6 91.4)">17</text>
<text x="218.2" y="91.4" transform="rotate(-90 218.2 91.4)">18</text>
<text x="220.7" y="91.4" transform="rotate(-90 220.7 91.4)">19</text>
<text x="223.3" y="91.4" transform="rotate(-90 223.3 91.4)">20</text>
<text x="225.8" y="91.4" transform="rotate(-90 225.8 91.4)">21</text>
<text x="228.3" y="91.4" transform="rotate(-90 228.3 91.4)">22</text>
<text x="230.9" y="91.4" transform="rotate(-90 230.9 91.4)">23</text>
<text x="233.4" y="91.4" transform="rotate(-90 233.4 91.4)">24</text>
<text x="34.3" y="101.3">2</text>
<text x="34.3" y="98.8">3</text>
<text x="34.3" y="96.3">4</text>
<text x="34.3" y="103.9">1</text>
<text x="130.8" y="107.7">2</text>
<text x="130.8" y="110.2">1</text>
<text x="35.5" y="119.1">4</text>
<text x="35.5" y="116.6">5</text>
<text x="35.5" y="124.2">2</text>
<text x="35.5" y="121.7">3</text>
<text x="135.3" y="120" transform="rotate(-90 135.3 120)">3</text>
<text x="180.1" y="120.7" transform="rotate(-90 180.1 120.7)">1</text>
<text x="182.6" y="120.7" transform="rotate(-90 182.6 120.7)">2</text>
<text x="35.5" y="126.7">1</text>
<text x="127.6" y="126.4">1</text>
<text x="135.3" y="127.7" transform="rotate(-90 135.3 127.7)">2</text>
<text x="191.1" y="128">1</text>
<text x="191.1" y="130.6">2</text>
<text x="212.1" y="130.6">15</text>
<text x="212.1" y="128">16</text>
<text x="91.4" y="135.6">2</text>
<text x="191.1" y="133.1">3</text>
<text x="191.1" y="135.6">4</text>
<text x="212.1" y="135.6">13</text>
<text x="212.1" y="133.1">14</text>
<text x="91.4" y="138.2">1</text>
<text x="191.1" y="138.2">5</text>
<text x="191.1" y="140.7">6</text>
<text x="191.1" y="143.3">7</text>
<text x="212.1" y="143.3">10</text>
<text x="212.1" y="140.7">11</text>
<text x="212.1" y="138.2">12</text>
<text x="256.5" y="142">4</text>
<text x="273" y="142">4</text>
<text x="191.1" y="145.8">8</text>
<text x="212.7" y="145.8">9</text>
<text x="256.5" y="149.6">1</text>
<text x="256.5" y="147.1">2</text>
<text x="256.5" y="144.5">3</text>
<text x="273" y="149.6">1</text>
<text x="273" y="147.1">2</text>
<text x="273" y="144.5">3</text>
<text x="26" y="167" transform="rotate(-90 26 167)">3</text>
<text x="51.4" y="167" transform="rotate(-90 51.4 167)">3</text>
<text x="76.8" y="167" transform="rotate(-90 76.8 167)">3</text>
<text x="102.2" y="167" transform="rotate(-90 102.2 167)">3</text>
<text x="127.6" y="167" transform="rotate(-90 127.6 167)">3</text>
<text x="153" y="167" transform="rotate(-90 153 167)">3</text>
<text x="16.2" y="173.4">1</text>
<text x="41.6" y="173.4">1</text>
<text x="67" y="173.4">1</text>
<text x="92.4" y="173.4">1</text>
<text x="117.8" y="173.4">1</text>
<text x="143.2" y="173.4">1</text>
<text x="16.2" y="178.4">4</text>
<text x="41.6" y="178.4">4</text>
<text x="67" y="178.4">4</text>
<text x="92.4" y="178.4">4</text>
<text x="117.8" y="178.4">4</text>
<text x="143.2" y="178.4">4</text>
<text x="26" y="182.3" transform="rotate(-90 26 182.3)">2</text>
<text x="51.4" y="182.3" transform="rotate(-90 51.4 182.3)">2</text>
<text x="76.8" y="182.3" transform="rotate(-90 76.8 182.3)">2</text>
<text x="102.2" y="182.3" transform="rotate(-90 102.2 182.3)">2</text>
<text x="127.6" y="182.3" transform="rotate(-90 127.6 182.3)">2</text>
<text x="153" y="182.3" transform="rotate(-90 153 182.3)">2</text>
</g>
<text font-size="1.8" fill="#840084" x="123.2" y="127.8">TO_SOT_Packages_SMD:SOT-23</text>
<g font-size="1.4" fill="#0000c2">
<text x="196.8" y="44.5">(pu)</text>
<text x="213.4" y="64.1">Hardware</text>
<text x="213.4" y="65.7">(pd)</text>
<text x="217.4" y="65.7">=</text>
<text x="219.6" y="65.7">pull-down</text>
<text x="221.1" y="64.1">resistors:</text>
<text x="236.2" y="63.5">(pu)</text>
<text x="213.4" y="67.3">(pu)</text>
<text x="217.4" y="67.3">=</text>
<text x="219.6" y="67.3">pull-up</text>
<text x="236.2" y="71.1">(pd)</text>
<text x="198.1" y="73.7">(pd)</text>
<text x="236.2" y="73.7">(pu)</text>
<text x="234.9" y="83.8" transform="rotate(-90 234.9 83.8)">(pd)</text>
</g>
<text font-size="1.4" fill="#006464" x="232.4" y="82.6" transform="rotate(-90 232.4 82.6)">(pu)</text>
<g font-size="1.1" fill="#840084">
<text x="28.5" y="182.9" transform="rotate(-90 28.5 182.9)">TO_SOT_Packages_THT:TO-5-4</text>
<text x="53.9" y="182.9" transform="rotate(-90 53.9 182.9)">TO_SOT_Packages_THT:TO-5-4</text>
<text x="79.3" y="182.9" transform="rotate(-90 79.3 182.9)">TO_SOT_Packages_THT:TO-5-4</text>
<text x="104.7" y="182.9" transform="rotate(-90 104.7 182.9)">TO_SOT_Packages_THT:TO-5-4</text>
<text x="130.1" y="182.9" transform="rotate(-90 130.1 182.9)">TO_SOT_Packages_THT:TO-5-4</text>
<text x="155.5" y="182.9" transform="rotate(-90 155.5 182.9)">TO_SOT_Packages_THT:TO-5-4</text>
</g>
</svg>
